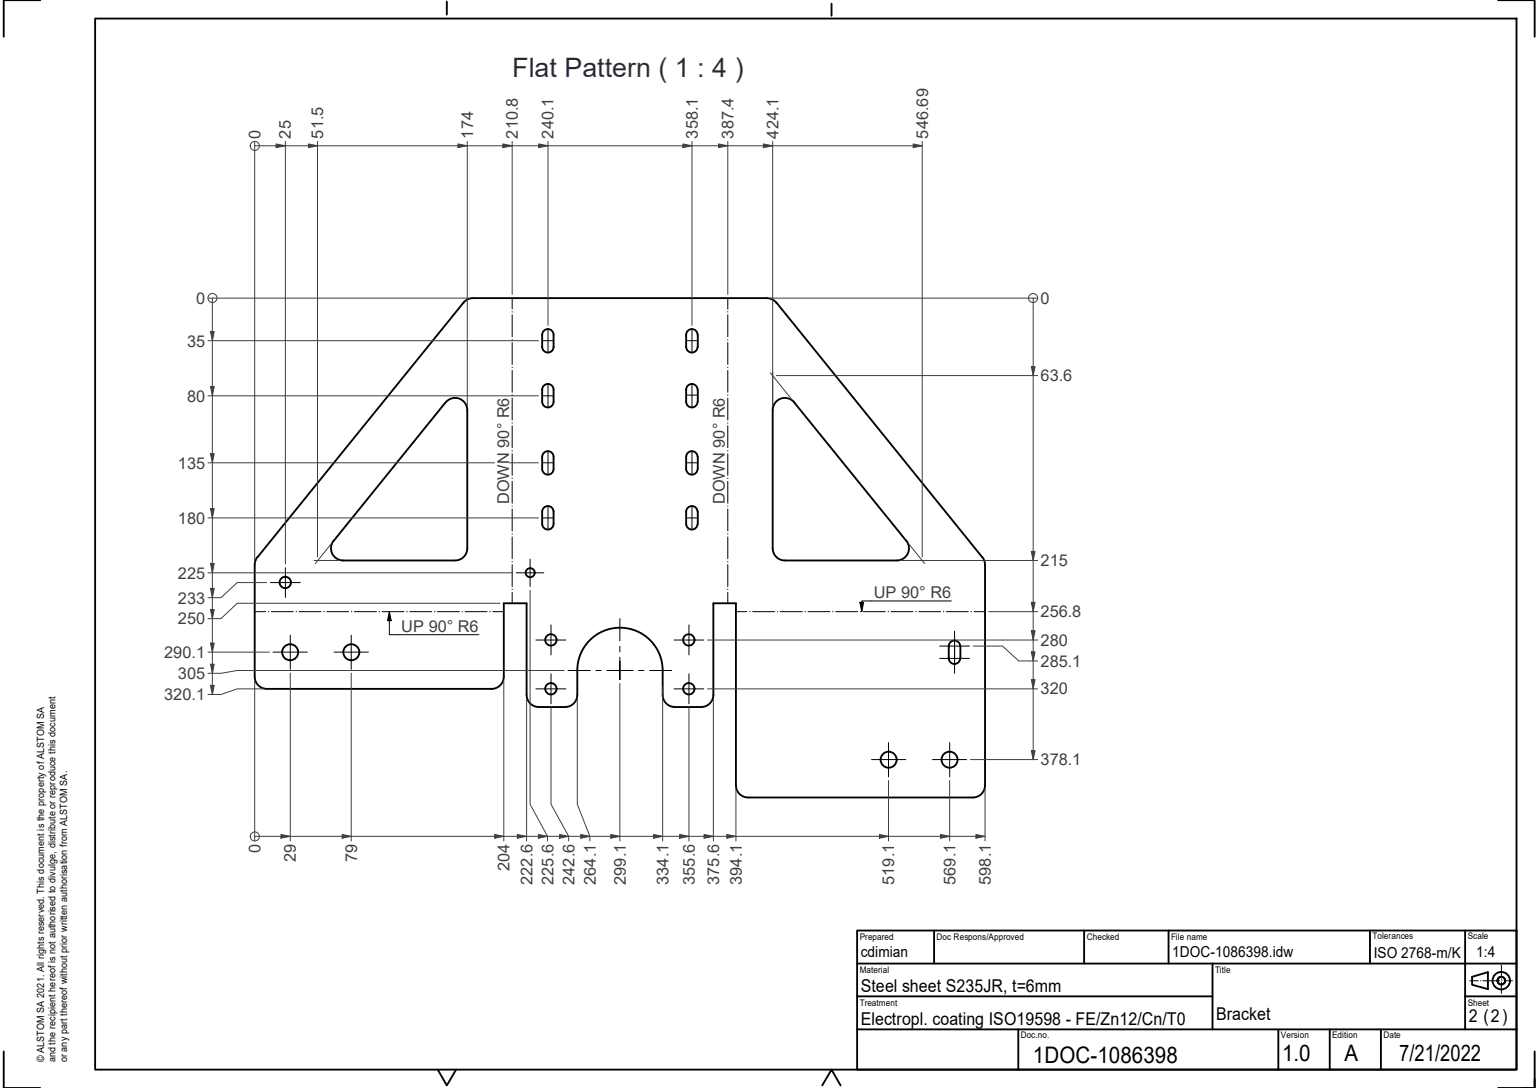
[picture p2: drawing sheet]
<svg xmlns="http://www.w3.org/2000/svg" width="420mm" height="297mm" viewBox="0 0 420 297" stroke-linecap="round" stroke-linejoin="round" font-family="sans-serif">
<!-- layer: Sheet Metal Bend Centerlines(Bombardier_ISO) -->
<g fill="none" stroke="#000" stroke-width=".27">
<path d="M139.8 81.4v3M139.8 85.1v.1M139.8 86v5.9M139.8 92.7v.1M139.8 93.5v6M198.7 81.4v3M198.7 85.1v.1M198.7 86v5.9M198.7 92.7v.1M198.7 93.5v6M139.8 100.3v.1M139.8 101.1v6"/>
<path d="M139.8 107.8v.1M139.8 108.7v6M139.8 115.4v.2M139.8 116.3v5.9M198.7 100.3v.1M198.7 101.1v6M198.7 107.8v.1M198.7 108.7v6M198.7 115.4v.2M198.7 116.3v5.9M139.8 123v.1M139.8 123.9v5.9"/>
<path d="M139.8 130.5v.2M139.8 131.4v6M139.8 138.2h.1M139.8 139v6M198.7 123v.1M198.7 123.9v5.9M198.7 130.5v.2M198.7 131.4v6M198.7 138.2h.1M198.7 139v6M139.8 145.7v.1M139.8 146.6v5.9"/>
<path d="M139.8 153.3v.1M139.8 154.2v5.9M198.7 145.7v.1M198.7 146.6v5.9M198.7 153.3v.1M198.7 154.2v5.9M69.5 167h3M73.3 167h.1M74.1 167h6M80.8 167h.2M81.7 167h5.9M88.4 167h.1"/>
<path d="M89.2 167h6M95.9 167h.2M96.8 167h5.9M103.5 167h.1M104.3 167h6M111.1 167h.1M111.9 167h6M118.6 167h.1M119.4 167h6M126.2 167h.1M127 167h6M133.7 167h.2"/>
<path d="M134.6 167h2.9M139.8 160.8v.2M139.8 161.7v3M198.7 160.8v.2M198.7 161.7v3M200.9 167h3M204.7 167h.1M205.5 167h6M212.2 167h.1M213 167h6M219.8 167h.1M220.6 167h6"/>
<path d="M227.3 167h.2M228.2 167h5.9M234.9 167h.1M235.7 167h6M242.4 167h.2M243.3 167h5.9M250 167h.1M250.8 167h6M257.6 167h.1M258.4 167h6M265.1 167h.1M265.9 167h3"/>
</g>
<!-- layer: Visible Edges(Bombardier_ISO) -->
<g fill="none" stroke="#000" stroke-width=".51">
<path d="M126.5 82.6l1.2-.9 1.5-.3h80.1l1.5 .3 1.1 .9M126.6 82.6l-56.3 69.5M148 94.7v-3.3a1.56 1.56 0 0 1 1.6-1.6 1.56 1.56 0 0 1 1.5 1.6v3.3M148 94.7a1.56 1.56 0 0 0 1.6 1.6 1.56 1.56 0 0 0 1.5-1.6M187.3 94.7a1.56 1.56 0 0 0 1.6 1.6 1.56 1.56 0 0 0 1.5-1.6M190.4 91.4a1.56 1.56 0 0 0-1.5-1.6 1.56 1.56 0 0 0-1.6 1.6v3.3M190.5 91.4v3.3M212 82.6l56.2 69.5M148 106.4a1.56 1.56 0 0 1 1.6-1.6 1.56 1.56 0 0 1 1.5 1.6M148 106.3v3.4a1.56 1.56 0 0 0 1.6 1.5 1.56 1.56 0 0 0 1.5-1.5v-3.4M187.3 106.3v3.4a1.56 1.56 0 0 0 1.6 1.5 1.56 1.56 0 0 0 1.5-1.5M187.3 106.4a1.56 1.56 0 0 1 1.6-1.6 1.56 1.56 0 0 1 1.5 1.6"/>
<path d="M190.5 106.3v3.4M216.9 109.9l30.5 37.7M216.9 109.9a3.3 3.3 0 0 0-3.7-1.1 3.3 3.3 0 0 0-2.3 3.2v37.7M148 124.7a1.56 1.56 0 0 1 1.6-1.5 1.56 1.56 0 0 1 1.5 1.5M148 124.7v3.3a1.56 1.56 0 0 0 1.6 1.6 1.56 1.56 0 0 0 1.5-1.6v-3.3M187.3 124.7a1.56 1.56 0 0 1 1.6-1.5 1.56 1.56 0 0 1 1.5 1.5M187.3 124.7v3.3a1.56 1.56 0 0 0 1.6 1.6 1.56 1.56 0 0 0 1.5-1.6M190.4 139.7a1.56 1.56 0 0 0-1.5-1.5 1.56 1.56 0 0 0-1.6 1.5v3.4M190.5 124.7v3.4M190.5 139.7v3.4M69.5 154.2v30.5M70.3 152.1l-.5 .8-.3 1.3"/>
<path d="M91.1 147.6a3.3 3.3 0 0 0-.4 3.5 3.3 3.3 0 0 0 3 1.9M91.1 147.6l30.5-37.7a3.3 3.3 0 0 1 3.8-1.1 3.3 3.3 0 0 1 2.2 3.2v37.7M127.6 149.7a3.3 3.3 0 0 1-3.4 3.3h-30.5M148 143.1v-3.4a1.56 1.56 0 0 1 1.6-1.5 1.56 1.56 0 0 1 1.5 1.5v3.4M148 143a1.56 1.56 0 0 0 1.6 1.6 1.56 1.56 0 0 0 1.5-1.6M187.3 143a1.56 1.56 0 0 0 1.6 1.6 1.56 1.56 0 0 0 1.5-1.6M210.9 149.7a3.3 3.3 0 0 0 3.4 3.3M247.4 147.6a3.3 3.3 0 0 1 .4 3.5 3.3 3.3 0 0 1-3 1.9h-30.6M268.2 152.1l.4 .8 .3 1.3M268.9 154.2v60.2M259 176.4a1.56 1.56 0 0 1 1.6-1.5 1.56 1.56 0 0 1 1.5 1.5M259 176.4v3.4"/>
<path d="M259 179.7a1.56 1.56 0 0 0 1.6 1.6 1.56 1.56 0 0 0 1.5-1.6M262.2 176.4v3.4M69.5 184.7a3.3 3.3 0 0 0 3.4 3.4h61.3M137.5 184.7a3.3 3.3 0 0 1-3.3 3.4M137.5 184.7v-20h6.3v25M143.8 189.7a3.3 3.3 0 0 0 3.3 3.3h7.1a3.3 3.3 0 0 0 3.4-3.3M157.6 189.7v-6.7a11.7 11.7 0 0 1 11.7-11.6 11.7 11.7 0 0 1 11.6 11.6v6.7M180.9 189.7a3.3 3.3 0 0 0 3.3 3.3h7.2M194.8 189.7a3.3 3.3 0 0 1-3.4 3.3M194.8 189.7v-25h6.1v49.7M200.9 214.4a3.3 3.3 0 0 0 3.3 3.3h61.4M268.9 214.4a3.3 3.3 0 0 1-3.3 3.3"/>
<circle cx="77.9" cy="159" r="1.56"/>
<circle cx="144.7" cy="156.4" r="1.24"/>
<circle cx="79.2" cy="178.1" r="2.19"/>
<circle cx="95.9" cy="178.1" r="2.19"/>
<circle cx="150.4" cy="174.7" r="1.56"/>
<circle cx="188.1" cy="174.7" r="1.56"/>
<circle cx="150.4" cy="188" r="1.56"/>
<circle cx="188.1" cy="188" r="1.56"/>
<circle cx="242.6" cy="207.4" r="2.19"/>
<circle cx="259.2" cy="207.4" r="2.19"/>
</g>
<!-- layer: Sketch Geometry(Bombardier_ISO) -->
<g fill="none" stroke="#000" stroke-width=".51">
<path d="M11 0h-10v10M26 5.1h388v286.9h-388zM122 .4v3.6M227 1v3.3M409 0h10v10M234 254h180v38h-180zM255 254v9.1M296 254v9.1M319 254v9.1M374 254v9.1M400 254v27M234 272h97"/>
<path d="M234 263.1h180M331 263.1v17.9M400 272h14M401.9 266.7l4.3-1.3v4.7l-4.3-1.3zM1 287.1v9.9h10M119.5 292l2.5 4.3 2.5-4.3M224.5 296.3l2.5-4.3 2.5 4.3M234 281h180M278 281v11M349 281.2v10.9M363 281v11M377 281v11"/>
<path d="M419 294.5v2.5h-3M419 287.1v9.9h-10"/>
<circle cx="409.9" cy="267.7" r="2.38"/>
<circle cx="409.9" cy="267.7" r="1.05"/>
</g>
<!-- layer: Centerline(Bombardier_ISO) -->
<path d="M401.3 267.8h2.3M404.2 267.8h.1M404.8 267.8h4.6M409.9 263.4v3.1M409.9 267.3v.1M409.9 268.1v3.1M410 267.8h.1M410.7 267.8h2.2" fill="none" stroke="#000" stroke-width=".27"/>
<!-- layer: Sketch Geometry(Bombardier_ISO) -->
<g fill="none" stroke="#000" stroke-width=".27">
<path d="M148 93h3.1M149.6 89.8v6.5M187.3 93h3.2M188.9 89.8v6.5M148 108.1h3.1M149.6 104.8v6.5M187.3 107.9h3.2M188.9 104.8v6.5M148 126.4h3.1M149.6 123.1v6.6M149.6 138.1v6.5M187.3 126.4h3.2"/>
<path d="M188.9 123.1v6.6M188.9 138.1v6.5M148 141.4h3.1M187.3 141.4h3.2"/>
</g>
<!-- layer: Center Mark(Bombardier_ISO) -->
<g fill="none" stroke="#000" stroke-width=".27">
<path d="M73.8 159.1h8.2M77.9 155v8.1M141 156.4h7.5M144.7 152.6v7.5M74.5 178h9.4M79.2 173.4v9.3M91.2 178h9.4M95.9 173.4v9.3M146.3 174.7h8.2M150.4 170.6v8.2M169.2 179.4v3.7v-2.6M169.2 168.9v6"/>
<path d="M169.2 176.5v1.5M184 174.7h8.2M188.1 170.6v8.2M256.5 176.4h8.2M260.6 172.3v9.1M146.3 188.1h8.2M150.4 183.9v8.2M155.1 183.1h6.1M162.7 183.1h1.4M165.7 183.1h3.5h-2.4M169.2 185.5v-2.4v2.4M171.8 183.1h-2.6h3.6"/>
<path d="M174.3 183.1h1.5M177.4 183.1h6M184 188.1h8.2M188.1 183.9v8.2M237.9 207.4h9.4M242.6 202.7v9.4M254.6 207.4h9.3M259.3 202.7v9.4"/>
</g>
<!-- layer: Dimensions(Bombardier_ISO) -->
<g fill="none" stroke="#3f3f3f" stroke-width=".27">
<path d="M210.3 81.4h73M282.1 81.4v2.5M282.1 100.1v2.4"/>
<circle cx="282" cy="81.4" r="1.24"/>
</g>
<path d="M281.6 100.1h1l-.5 2.4z" fill-rule="evenodd" fill="#3f3f3f"/>
<path d="M212 102.5h71.3M281.6 100.1h1l-.5 2.4zM282.1 150.5v2.5" fill="none" stroke="#3f3f3f" stroke-width=".27"/>
<path d="M281.6 150.5h1l-.5 2.5z" fill-rule="evenodd" fill="#3f3f3f"/>
<path d="M245.8 153h37.5M281.6 150.5h1l-.5 2.5zM282.1 164.5v2.5" fill="none" stroke="#3f3f3f" stroke-width=".27"/>
<path d="M281.6 164.5h1l-.5 2.5z" fill-rule="evenodd" fill="#3f3f3f"/>
<path d="M269.9 167h13.4M281.6 164.5h1l-.5 2.5zM282.1 172.2v2.5" fill="none" stroke="#3f3f3f" stroke-width=".27"/>
<path d="M281.6 172.2h1l-.5 2.5z" fill-rule="evenodd" fill="#3f3f3f"/>
<path d="M273.7 174.7h9.6M281.6 172.2h1l-.5 2.5zM282.1 178v2.5" fill="none" stroke="#3f3f3f" stroke-width=".27"/>
<path d="M281.6 178h1l-.5 2.5z" fill-rule="evenodd" fill="#3f3f3f"/>
<path d="M265.7 176.4h8l4.4 4.1h5.2M281.6 178h1l-.5 2.5zM282.1 185.5v2.6" fill="none" stroke="#3f3f3f" stroke-width=".27"/>
<path d="M281.6 185.5h1l-.5 2.6z" fill-rule="evenodd" fill="#3f3f3f"/>
<path d="M193.2 188.1h90.1M281.6 185.5h1l-.5 2.6zM282.1 204.9v2.5" fill="none" stroke="#3f3f3f" stroke-width=".27"/>
<path d="M281.6 204.9h1l-.5 2.5z" fill-rule="evenodd" fill="#3f3f3f"/>
<g fill="none" stroke="#3f3f3f" stroke-width=".27">
<path d="M69.5 38.6v114.6M69.5 39.8h2.6M75.4 39.8h2.5M282.1 83.9v16.2M210.3 101.8l5.9 7.3M210.9 101.6v9.4M282.1 102.5v48M282.1 153v11.5M193.2 174.7h67.3M260.7 174.7h13M282.1 167v5.2M282.1 174.7v3.3"/>
<path d="M282.1 180.5v5M282.1 188.1v16.8M264.9 207.4h18.4M281.6 204.9h1l-.5 2.5z"/>
<circle cx="69.6" cy="39.8" r="1.24"/>
</g>
<path d="M75.4 39.3l2.5 .5-2.5 .5z" fill-rule="evenodd" fill="#3f3f3f"/>
<path d="M75.4 39.3l2.5 .5-2.5 .5zM77.9 38.6v115.4M84.2 39.8h2.5" fill="none" stroke="#3f3f3f" stroke-width=".27"/>
<path d="M84.2 39.3l2.5 .5-2.5 .5z" fill-rule="evenodd" fill="#3f3f3f"/>
<path d="M84.2 39.3l2.5 .5-2.5 .5zM86.7 38.6v113.5M125 39.8h2.6" fill="none" stroke="#3f3f3f" stroke-width=".27"/>
<path d="M125 39.3l2.6 .5-2.6 .5z" fill-rule="evenodd" fill="#3f3f3f"/>
<path d="M125 39.3l2.6 .5-2.6 .5zM127.6 38.6v72.4M137.3 39.8h2.5" fill="none" stroke="#3f3f3f" stroke-width=".27"/>
<path d="M137.3 39.3l2.5 .5-2.5 .5z" fill-rule="evenodd" fill="#3f3f3f"/>
<path d="M137.3 39.3l2.5 .5-2.5 .5zM139.8 38.6v41.8M147.1 39.8h2.5" fill="none" stroke="#3f3f3f" stroke-width=".27"/>
<path d="M147.1 39.3l2.5 .5-2.5 .5z" fill-rule="evenodd" fill="#3f3f3f"/>
<path d="M147.1 39.3l2.5 .5-2.5 .5zM149.6 38.6v50.2M186.4 39.8h2.5" fill="none" stroke="#3f3f3f" stroke-width=".27"/>
<path d="M186.4 39.3l2.5 .5-2.5 .5z" fill-rule="evenodd" fill="#3f3f3f"/>
<path d="M186.4 39.3l2.5 .5-2.5 .5zM188.9 38.6v50.2M196.2 39.8h2.5" fill="none" stroke="#3f3f3f" stroke-width=".27"/>
<path d="M196.2 39.3l2.5 .5-2.5 .5z" fill-rule="evenodd" fill="#3f3f3f"/>
<path d="M196.2 39.3l2.5 .5-2.5 .5zM198.7 38.6v41.8M208.4 39.8h2.5" fill="none" stroke="#3f3f3f" stroke-width=".27"/>
<path d="M208.4 39.3l2.5 .5-2.5 .5z" fill-rule="evenodd" fill="#3f3f3f"/>
<path d="M208.4 39.3l2.5 .5-2.5 .5zM210.9 38.6v72.4M249.3 39.8h2.5" fill="none" stroke="#3f3f3f" stroke-width=".27"/>
<path d="M249.3 39.3l2.5 .5-2.5 .5z" fill-rule="evenodd" fill="#3f3f3f"/>
<g fill="none" stroke="#3f3f3f" stroke-width=".27">
<path d="M72.1 39.8h3.3M77.9 39.8h6.3M86.7 39.8h38.3M127.6 39.8h9.7M139.8 39.8h7.3M149.6 39.8h36.8M188.9 39.8h7.3M198.7 39.8h9.7M210.9 39.8h38.4M249.3 39.3l2.5 .5-2.5 .5zM251.8 38.6v113.5M56.8 81.4h71.3"/>
<path d="M58 81.4v2.5M58 90.5v2.5M85.7 153h7M90.5 148.4l-4.4 5.4M245.8 153h7M248 148.4l4.4 5.4"/>
<circle cx="58" cy="81.4" r="1.24"/>
</g>
<path d="M57.5 90.5h1l-.5 2.5z" fill-rule="evenodd" fill="#3f3f3f"/>
<path d="M56.8 93h90.2M57.5 90.5h1l-.5 2.5zM58 105.5v2.6" fill="none" stroke="#3f3f3f" stroke-width=".27"/>
<path d="M57.5 105.5h1l-.5 2.6z" fill-rule="evenodd" fill="#3f3f3f"/>
<path d="M56.8 108.1h90.2M57.5 105.5h1l-.5 2.6zM58 123.9v2.5" fill="none" stroke="#3f3f3f" stroke-width=".27"/>
<path d="M57.5 123.9h1l-.5 2.5z" fill-rule="evenodd" fill="#3f3f3f"/>
<path d="M56.8 126.4h8M57.5 123.9h1l-.5 2.5zM58 138.9v2.5" fill="none" stroke="#3f3f3f" stroke-width=".27"/>
<path d="M57.5 138.9h1l-.5 2.5z" fill-rule="evenodd" fill="#3f3f3f"/>
<path d="M57.5 138.9h1l-.5 2.5zM56.8 141.4h90.2M58 153.8v2.6" fill="none" stroke="#3f3f3f" stroke-width=".27"/>
<path d="M57.5 153.8h1l-.5 2.6z" fill-rule="evenodd" fill="#3f3f3f"/>
<path d="M56.8 156.4h8M57.5 153.8h1l-.5 2.6zM58 160.6v2.6" fill="none" stroke="#3f3f3f" stroke-width=".27"/>
<path d="M57.5 160.6h1l-.5 2.6z" fill-rule="evenodd" fill="#3f3f3f"/>
<path d="M72.8 159.1h-8l-4.5 4.1h-3.5M57.5 160.6h1l-.5 2.6zM58 166.4v2.5" fill="none" stroke="#3f3f3f" stroke-width=".27"/>
<path d="M57.5 166.4h1l-.5 2.5z" fill-rule="evenodd" fill="#3f3f3f"/>
<path d="M57.5 166.4h1l-.5 2.5zM58 175.6v2.4M136.5 164.7h-71.7l-4.5 4.2h-3.5" fill="none" stroke="#3f3f3f" stroke-width=".27"/>
<path d="M57.5 175.6h1l-.5 2.4z" fill-rule="evenodd" fill="#3f3f3f"/>
<path d="M56.8 178h16.7M57.5 175.6h1l-.5 2.4zM58 181.3v2.5" fill="none" stroke="#3f3f3f" stroke-width=".27"/>
<path d="M57.5 181.3h1l-.5 2.5z" fill-rule="evenodd" fill="#3f3f3f"/>
<path d="M57.5 181.3h1l-.5 2.5zM58 187.1v2.5M154.1 183.1h-89.3l-4.5 .7h-3.5" fill="none" stroke="#3f3f3f" stroke-width=".27"/>
<path d="M57.5 187.1h1l-.5 2.5z" fill-rule="evenodd" fill="#3f3f3f"/>
<g fill="none" stroke="#3f3f3f" stroke-width=".27">
<path d="M58 83.9v6.6M58 93v12.5M58 108.1v15.8M58 126.4v12.5M64.8 126.4h70.2M139.1 126.4h7.9M58 141.4v12.4M58 156.4v4.2M64.8 156.4h13M78 156.4h62M58 163.2v3.2M58 168.9v6.7"/>
<path d="M58 178v3.3M57.5 187.1h1l-.5 2.5zM58 183.8v3.3M69.5 185.7v43.9M71.9 188.1h-7.1l-4.5 1.5h-3.5M69.5 228.3h2.6M76.7 228.3h2.5"/>
<circle cx="69.6" cy="228.4" r="1.24"/>
</g>
<path d="M76.7 227.8l2.5 .5-2.5 .5z" fill-rule="evenodd" fill="#3f3f3f"/>
<path d="M79.2 183.8v45.8M76.7 227.8l2.5 .5-2.5 .5zM93.4 228.3h2.5" fill="none" stroke="#3f3f3f" stroke-width=".27"/>
<path d="M93.4 227.8l2.5 .5-2.5 .5z" fill-rule="evenodd" fill="#3f3f3f"/>
<path d="M95.9 183.8v45.8M93.4 227.8l2.5 .5-2.5 .5zM135.1 228.3h2.4" fill="none" stroke="#3f3f3f" stroke-width=".27"/>
<path d="M135.1 227.8l2.4 .5-2.4 .5z" fill-rule="evenodd" fill="#3f3f3f"/>
<path d="M137.5 185.7v43.9M135.1 227.8l2.4 .5-2.4 .5zM141.2 228.3h2.6" fill="none" stroke="#3f3f3f" stroke-width=".27"/>
<path d="M141.2 227.8l2.6 .5-2.6 .5z" fill-rule="evenodd" fill="#3f3f3f"/>
<path d="M143.8 190.7v38.9M141.2 227.8l2.6 .5-2.6 .5zM147 228.3h2.5" fill="none" stroke="#3f3f3f" stroke-width=".27"/>
<path d="M147 227.8l2.5 .5-2.5 .5z" fill-rule="evenodd" fill="#3f3f3f"/>
<path d="M144.7 161.1v58.5l4.8 8.7v1.3M147 227.8l2.5 .5-2.5 .5zM152.8 228.3h2.5" fill="none" stroke="#3f3f3f" stroke-width=".27"/>
<path d="M152.8 227.8l2.5 .5-2.5 .5z" fill-rule="evenodd" fill="#3f3f3f"/>
<path d="M150.4 193.2v26.4l4.9 8.7v1.3M152.8 227.8l2.5 .5-2.5 .5zM158.6 228.3h2.4" fill="none" stroke="#3f3f3f" stroke-width=".27"/>
<path d="M158.6 227.8l2.4 .5-2.4 .5z" fill-rule="evenodd" fill="#3f3f3f"/>
<path d="M157.6 190.7v28.9l3.4 8.7v1.3M158.6 227.8l2.4 .5-2.4 .5zM166.8 228.3h2.4" fill="none" stroke="#3f3f3f" stroke-width=".27"/>
<path d="M166.8 227.8l2.4 .5-2.4 .5z" fill-rule="evenodd" fill="#3f3f3f"/>
<path d="M169.2 186.5v43.1M166.8 227.8l2.4 .5-2.4 .5zM178.4 228.3h2.5" fill="none" stroke="#3f3f3f" stroke-width=".27"/>
<path d="M178.4 227.8l2.5 .5-2.5 .5z" fill-rule="evenodd" fill="#3f3f3f"/>
<path d="M180.9 187.4v42.2M178.4 227.8l2.5 .5-2.5 .5zM185.5 228.3h2.6" fill="none" stroke="#3f3f3f" stroke-width=".27"/>
<path d="M185.5 227.8l2.6 .5-2.6 .5z" fill-rule="evenodd" fill="#3f3f3f"/>
<path d="M188.1 193.2v36.4M185.5 227.8l2.6 .5-2.6 .5zM192.2 228.3h2.6" fill="none" stroke="#3f3f3f" stroke-width=".27"/>
<path d="M192.2 227.8l2.6 .5-2.6 .5z" fill-rule="evenodd" fill="#3f3f3f"/>
<path d="M194.8 190.7v38.9M192.2 227.8l2.6 .5-2.6 .5zM198.4 228.3h2.5" fill="none" stroke="#3f3f3f" stroke-width=".27"/>
<path d="M198.4 227.8l2.5 .5-2.5 .5z" fill-rule="evenodd" fill="#3f3f3f"/>
<path d="M200.9 215.4v14.2M198.4 227.8l2.5 .5-2.5 .5zM240.1 228.3h2.5" fill="none" stroke="#3f3f3f" stroke-width=".27"/>
<path d="M240.1 227.8l2.5 .5-2.5 .5z" fill-rule="evenodd" fill="#3f3f3f"/>
<path d="M242.6 213.1v16.5M240.1 227.8l2.5 .5-2.5 .5zM256.8 228.3h2.5" fill="none" stroke="#3f3f3f" stroke-width=".27"/>
<path d="M256.8 227.8l2.5 .5-2.5 .5z" fill-rule="evenodd" fill="#3f3f3f"/>
<path d="M259.3 213.1v16.5M256.8 227.8l2.5 .5-2.5 .5zM266.4 228.3h2.5" fill="none" stroke="#3f3f3f" stroke-width=".27"/>
<path d="M266.4 227.8l2.5 .5-2.5 .5z" fill-rule="evenodd" fill="#3f3f3f"/>
<g fill="none" stroke="#3f3f3f" stroke-width=".27">
<path d="M268.9 215.4v14.2M72.1 228.3h4.6M79.2 228.3h14.2M95.9 228.3h39.2M137.5 228.3h3.7M143.8 228.3h3.2M149.5 228.3h3.3M155.3 228.3h3.3M161 228.3h5.8M169.2 228.3h9.2M180.9 228.3h4.6M188.1 228.3h4.1"/>
<path d="M194.8 228.3h3.6M200.9 228.3h39.2M242.6 228.3h14.2M259.3 228.3h7.1M266.4 227.8l2.5 .5-2.5 .5z"/>
</g>
<!-- layer: Center Mark(Bombardier_ISO) -->
<path d="M256.5 179.8h8.2M260.6 174.7v9.1" fill="none" stroke="#000" stroke-width=".27"/>
<!-- layer: Symbols(Bombardier_ISO) -->
<path d="M106.3 167l.5 2.5h-1zM106.3 167v6.3h24.4M234.8 164.5h1l-.5 2.5zM259.7 164.1h-24.4v2.9" fill="none" stroke="#000" stroke-width=".27"/>
<g fill="#000">
<path d="M106.3 167l.5 2.5h-1z" fill-rule="evenodd"/>
<path d="M234.8 164.5h1l-.5 2.5z" fill-rule="evenodd"/>
</g>
<text font-size="7.3" fill="#262659" x="139.8" y="20.9">Flat Pattern ( 1 : 4 )</text>
<g font-size="6.2">
<text x="282" y="290.1">1DOC-1086398</text>
<text x="350" y="289.7">1.0</text>
<text x="367" y="289.7">A</text>
<text x="382" y="289.8">7/21/2022</text>
</g>
<g font-size="4.8">
<text x="235" y="270.8">Steel sheet S235JR, t=6mm</text>
<text x="235" y="279.8">Electropl. coating ISO19598 - FE/Zn12/Cn/T0</text>
<text x="332" y="278.6">Bracket</text>
<text x="401" y="279.1">2 (2)</text>
</g>
<g font-size="4.4" fill="#3f3f3f">
<text x="71.1" y="37.8" transform="rotate(-90 71.1 37.8)">0</text>
<text x="79.4" y="37.8" transform="rotate(-90 79.4 37.8)">25</text>
<text x="88.3" y="37.8" transform="rotate(-90 88.3 37.8)">51.5</text>
<text x="129.2" y="37.8" transform="rotate(-90 129.2 37.8)">174</text>
<text x="141.4" y="37.8" transform="rotate(-90 141.4 37.8)">210.8</text>
<text x="151.1" y="37.8" transform="rotate(-90 151.1 37.8)">240.1</text>
<text x="190.5" y="37.8" transform="rotate(-90 190.5 37.8)">358.1</text>
<text x="200.3" y="37.8" transform="rotate(-90 200.3 37.8)">387.4</text>
<text x="212.5" y="37.8" transform="rotate(-90 212.5 37.8)">424.1</text>
<text x="253.4" y="37.8" transform="rotate(-90 253.4 37.8)">546.69</text>
<text x="53.5" y="83">0</text>
<text x="284" y="83">0</text>
<text x="51.1" y="94.6">35</text>
<text x="284" y="104.1">63.6</text>
<text x="51.1" y="109.7">80</text>
<text x="48.5" y="127.9">135</text>
<text x="139" y="137.6" transform="rotate(-90 139 137.6)">DOWN 90° R6</text>
<text x="197.9" y="137.6" transform="rotate(-90 197.9 137.6)">DOWN 90° R6</text>
<text x="48.5" y="142.9">180</text>
<text x="284" y="154.6">215</text>
<text x="48.5" y="158">225</text>
<text x="48.5" y="164.8">233</text>
<text x="238.6" y="163.2">UP 90° R6</text>
<text x="48.5" y="170.5">250</text>
<text x="109.5" y="172.5">UP 90° R6</text>
<text x="284" y="168.6">256.8</text>
<text x="44.8" y="179.6">290.1</text>
<text x="284" y="176.3">280</text>
<text x="48.5" y="185.4">305</text>
<text x="284" y="182">285.1</text>
<text x="44.8" y="191.2">320.1</text>
<text x="284" y="189.6">320</text>
<text x="284" y="209">378.1</text>
<text x="71.1" y="232.8" transform="rotate(-90 71.1 232.8)">0</text>
<text x="80.8" y="235.3" transform="rotate(-90 80.8 235.3)">29</text>
<text x="97.5" y="235.3" transform="rotate(-90 97.5 235.3)">79</text>
<text x="139.1" y="237.8" transform="rotate(-90 139.1 237.8)">204</text>
<text x="145.4" y="241.5" transform="rotate(-90 145.4 241.5)">222.6</text>
<text x="151.1" y="241.5" transform="rotate(-90 151.1 241.5)">225.6</text>
<text x="156.8" y="241.5" transform="rotate(-90 156.8 241.5)">242.6</text>
<text x="162.6" y="241.5" transform="rotate(-90 162.6 241.5)">264.1</text>
<text x="170.8" y="241.5" transform="rotate(-90 170.8 241.5)">299.1</text>
<text x="182.5" y="241.5" transform="rotate(-90 182.5 241.5)">334.1</text>
<text x="189.7" y="241.5" transform="rotate(-90 189.7 241.5)">355.6</text>
<text x="196.3" y="241.5" transform="rotate(-90 196.3 241.5)">375.6</text>
<text x="202.5" y="241.5" transform="rotate(-90 202.5 241.5)">394.1</text>
<text x="244.2" y="241.5" transform="rotate(-90 244.2 241.5)">519.1</text>
<text x="260.9" y="241.5" transform="rotate(-90 260.9 241.5)">569.1</text>
<text x="270.5" y="241.5" transform="rotate(-90 270.5 241.5)">598.1</text>
</g>
<g font-size="4.1">
<text x="235" y="261.2">cdimian</text>
<text x="320" y="261.3">1DOC-1086398.idw</text>
<text x="375" y="261.5">ISO 2768-m/K</text>
<text x="403" y="261.2">1:4</text>
</g>
<g font-size="2.7">
<text x="12.1" y="290.1" transform="rotate(-90 12.1 290.1)">© ALSTOM SA 2021. All rights reserved. This document is the property of ALSTOM SA</text>
<text x="15.2" y="290.1" transform="rotate(-90 15.2 290.1)">and the recipient hereof is not authorised to divulge, distribute or reproduce this document</text>
<text x="18.4" y="290.1" transform="rotate(-90 18.4 290.1)">or any part thereof without prior written authorisation from ALSTOM SA.</text>
</g>
<g font-size="2.5">
<text x="234.7" y="256.5">Prepared</text>
<text x="255.7" y="256.6">Doc Respons/Approved</text>
<text x="296.7" y="256.6">Checked</text>
<text x="319.7" y="256.5">File name</text>
<text x="374.7" y="256.3">Tolerances</text>
<text x="400.7" y="256.4">Scale</text>
<text x="234.7" y="265.5">Material</text>
<text x="331.7" y="265.5">Title</text>
<text x="234.7" y="274.6">Treatment</text>
<text x="400.7" y="274.6">Sheet</text>
<text x="278.7" y="283.5">Doc.no.</text>
<text x="349.7" y="283.5">Version</text>
<text x="363.7" y="283.5">Edition</text>
<text x="377.7" y="283.5">Date</text>
</g>
</svg>
